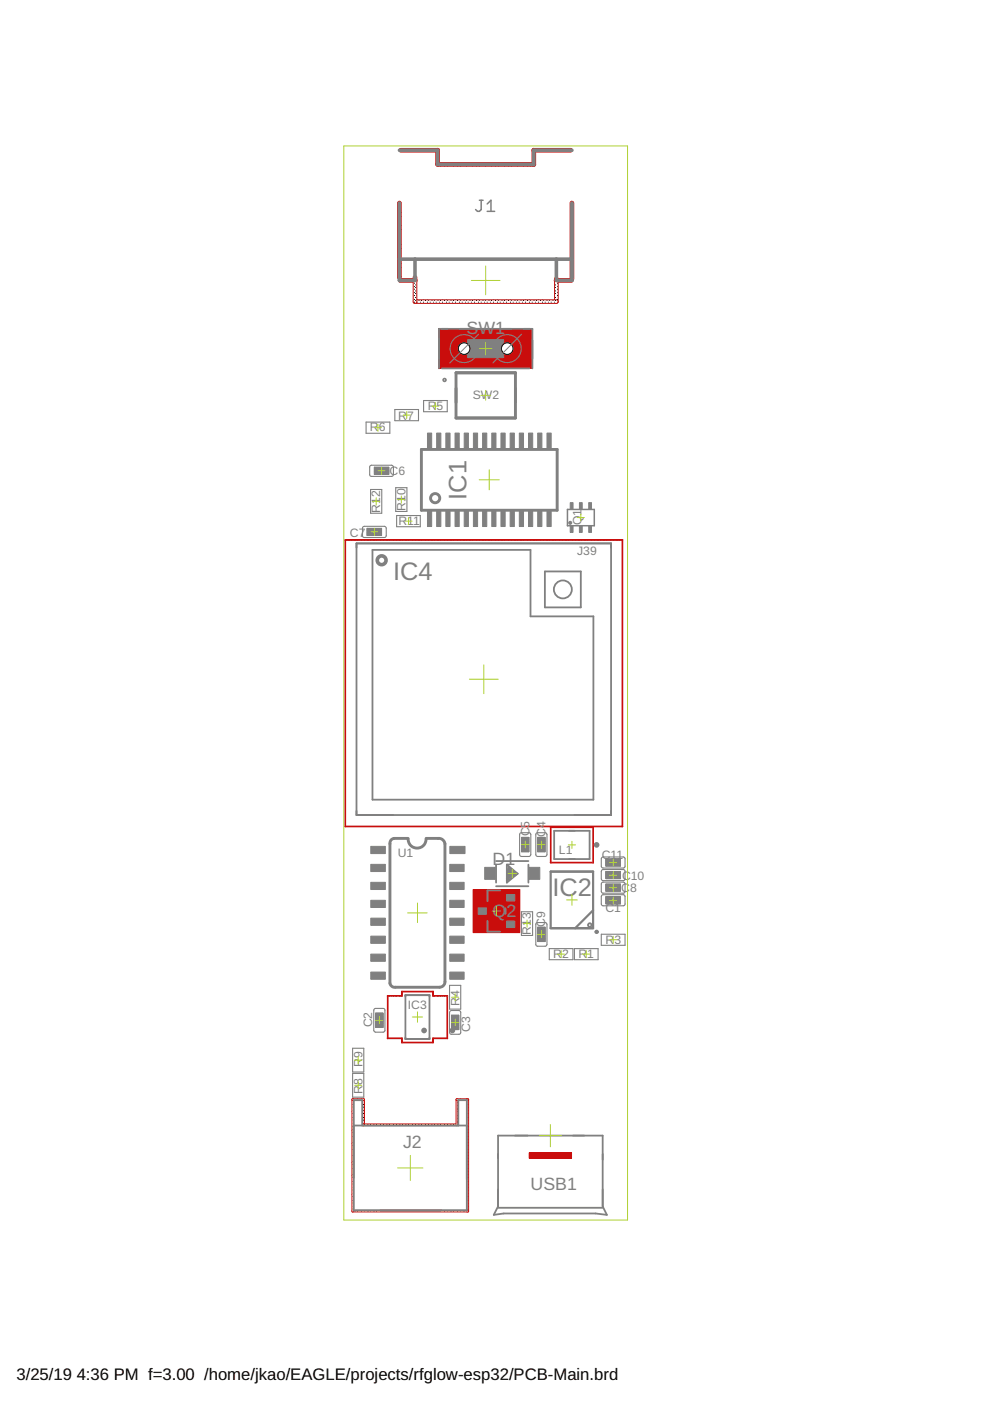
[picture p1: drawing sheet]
<svg xmlns="http://www.w3.org/2000/svg" width="210mm" height="297mm" viewBox="0 0 210 297" stroke-linecap="round" stroke-linejoin="round" font-family="sans-serif">
<g fill="#c90d0c" stroke="#c90d0c" stroke-width=".21">
<path d="M112.2 244.4h9v1.2h-9z"/>
<path d="M84.5 59.2l.3-.1h3.3l.3 .4-.3 .3h-3.3l-.3-.3z"/>
<path d="M117.6 59.2l.2-.1h3.4l.3 .4-.3 .3h-3.4l-.3-.3z"/>
<path d="M84.4 42.8l.4-.1 .3 .3v15.9l-.3 .3-.5-.3z"/>
<path d="M120.9 42.8l.4-.1 .3 .3v16.2l-.3 .3-.4-.3z"/>
<path d="M117.6 58.9l.4-.1 .3 .3v4.9l-.3 .3-.4-.3z"/>
<path d="M87.7 63.7l.2-.1h30.1l.3 .4-.3 .3h-30.1l-.3-.3z"/>
<path d="M87.7 58.6l.4-.1 .3 .3v5.2l-.3 .3-.5-.3z"/>
<path d="M84.7 31.6l.2-.1h8l.3 .4-.3 .3h-8l-.3-.3z"/>
<path d="M92.6 31.5h.3l.3 .3v3.1l-.3 .3-.5-.3v-3.1z"/>
<path d="M92.6 34.5h20.7l.3 .4-.3 .3h-20.6l-.3-.3z"/>
<path d="M112.9 31.6l.4-.1 .3 .3v3.1l-.3 .3-.5-.3z"/>
<path d="M112.9 31.6l.2-.1h8l.2 .4-.2 .3h-8l-.3-.3z"/>
<path d="M93.1 69.7h19.8v8.4h-19.8z"/>
<path d="M76.9 233h.2l.2 .1v5.4l-.2 .2-.2-.2z"/>
<path d="M76.9 238.4l20-.1 .2 .2-.2 .2h-19.9z"/>
<path d="M96.8 233l.3 .1v5.4l-.2 .2-.2-.2z"/>
<path d="M96.8 233h2.4l.2 .2-.2 .1h-2.4l-.1-.1z"/>
<path d="M99.1 233l.3 .1v23.7l-.2 .2-.2-.2z"/>
<path d="M74.6 256.7l24.6-.1 .2 .2-.2 .2h-24.4z"/>
<path d="M74.6 233h.2l.2 .1v23.7l-.2 .2-.2-.2z"/>
<path d="M74.6 233h2.5l.2 .2-.2 .1h-2.3z"/>
<path d="M116.7 182.8l9.1 .1-9.1 .1z"/>
<path d="M116.7 175.4h.1v7.6z"/>
<path d="M116.7 175.4h9.1z"/>
<path d="M125.7 175.4h.1v7.6z"/>
<path d="M85.2 221l6.7 .1z"/>
<path d="M91.7 220.1h.2l-.1 1z"/>
<path d="M91.7 220.1l3.2 .1z"/>
<path d="M94.8 211.1h.1v9.1z"/>
<path d="M91.7 211.1l3.2 .1z"/>
<path d="M91.7 210.2h.2l-.1 1z"/>
<path d="M85.2 210.2l6.7 .1z"/>
<path d="M85.2 210.2h.1v1z"/>
<path d="M82.2 211.1l3.1 .1h-3.1z"/>
<path d="M82.2 211.1v9.1z"/>
<path d="M82.1 220.1l3.2 .1z"/>
<path d="M85.2 220.1h.1v1z"/>
<path d="M73.1 114.4l58.9 .1z"/>
<path d="M131.9 114.4h.1v60.9z"/>
<path d="M73.1 175.2l58.9 .1z"/>
<path d="M73.1 114.4h.2l-.1 60.9z"/>
<path d="M100.3 188.6h9.9v9.1h-9.9z"/>
</g>
<g fill="none" stroke="#808080" stroke-width=".61">
<path d="M96.7 79h12.6v9.6h-12.6zM89.3 95.3h28.8v12.9h-28.8zM86.5 177.8h-3l-.5 .2-.3 .6v29.9l.4 .6 .4 .2h9.7l.7-.2 .4-.7v-29.5l-.2-.5-.4-.5-.8-.1M86.5 177.9a1.91 1.91 0 0 0 1.9 1.9 1.91 1.91 0 0 0 1.9-1.9M90.3 177.8h2.6"/>
<circle cx="94.3" cy="80.6" r=".17"/>
<circle cx="92.3" cy="105.6" r=".97"/>
<circle cx="126.5" cy="179.1" r=".3"/>
<circle cx="89.9" cy="218.5" r=".3"/>
<circle cx="95.9" cy="218.5" r=".3"/>
</g>
<g fill="none" stroke="#808080" stroke-width=".76">
<path d="M84.7 31.9h8.1v3h20.4v-3h8.1M84.7 54.9h36.6M84.7 43.1v16.4h3.3v-4.6M121.3 43.1v16.4h-3.3v-4.6"/>
<circle cx="80.9" cy="118.8" r=".93"/>
</g>
<g fill="none" stroke="#808080" stroke-width=".38">
<path d="M93.1 78.1v-8.4h19.8v8.4M93.7 78.1h18.6M75.6 115.2h54v57.6h-54zM79 116.6h33.5v14.1h13.3v38.8h-46.8zM115.5 121.2h7.6v7.6h-7.6zM117.5 176.1h7.5v6h-7.5zM103.4 195.2v2.3h2.6M105.2 182.6h6.8M105.2 187.9h6.8M105.2 183.3v3.8M106 188.8h-2.6v2.3M107.2 192.6v1.1"/>
<path d="M107.5 183.3l2.2 1.9-2.2 1.9zM108.2 185.2v-.4l-.4 .8 .8-.4-.8-.7v1.5l1.2-.8-1.2-1.1-.3 2.3 1.9-1.2-1.6-1.5-.3 3.1 2.2-1.6M112 183.3v3.8M86 211h5.1v9.3h-5.1zM75 238.6h24M76.8 238.6v-5.4h-1.8v23.4h24v-23.4h-1.8v5.4M105.6 240.8h22.2v15l.9 1.8-2.4-.3h-19.5l-2.1 .3 .9-1.8zM105.6 256.1h22.2"/>
<circle cx="119.3" cy="125" r="1.91"/>
<circle cx="125.1" cy="196.1" r=".38"/>
</g>
<g fill="#808080" stroke="#808080" stroke-width=".21">
<path d="M99.2 72h7.6v3.8h-7.6z"/>
<path d="M90.6 108.4h.9v3.2h-.9z"/>
<path d="M92.6 108.4h.9v3.2h-.9z"/>
<path d="M94.5 108.4h.9v3.2h-.9z"/>
<path d="M96.5 108.4h.9v3.2h-.9z"/>
<path d="M98.4 108.4h.9v3.2h-.9z"/>
<path d="M100.4 108.4h.9v3.2h-.9z"/>
<path d="M102.3 108.4h.9v3.2h-.9z"/>
<path d="M104.3 108.4h.9v3.2h-.9z"/>
<path d="M106.2 108.4h.9v3.2h-.9z"/>
<path d="M108.2 108.4h.9v3.2h-.9z"/>
<path d="M110.1 108.4h.9v3.2h-.9z"/>
<path d="M112.1 108.4h.8v3.2h-.8z"/>
<path d="M114 108.4h.9v3.2h-.9z"/>
<path d="M116 108.4h.9v3.2h-.9z"/>
<path d="M116 91.8h.9v3.2h-.9z"/>
<path d="M114 91.8h.9v3.2h-.9z"/>
<path d="M112.1 91.8h.8v3.2h-.8z"/>
<path d="M110.1 91.8h.9v3.2h-.9z"/>
<path d="M108.2 91.8h.9v3.2h-.9z"/>
<path d="M106.2 91.8h.9v3.2h-.9z"/>
<path d="M104.3 91.8h.9v3.2h-.9z"/>
<path d="M102.3 91.8h.9v3.2h-.9z"/>
<path d="M100.4 91.8h.9v3.2h-.9z"/>
<path d="M98.4 91.8h.9v3.2h-.9z"/>
<path d="M96.5 91.8h.9v3.2h-.9z"/>
<path d="M94.5 91.8h.9v3.2h-.9z"/>
<path d="M92.6 91.8h.9v3.2h-.9z"/>
<path d="M90.6 91.8h.9v3.2h-.9z"/>
<path d="M120.9 111.4h.6v1.5h-.6z"/>
<path d="M122.9 111.4h.5v1.5h-.5z"/>
<path d="M124.8 111.4h.6v1.5h-.6z"/>
<path d="M124.8 106.6h.6v1.4h-.6z"/>
<path d="M122.9 106.6h.5v1.4h-.5z"/>
<path d="M120.9 106.6h.6v1.4h-.6z"/>
<path d="M78.6 179.5h3.1v1.5h-3.1z"/>
<path d="M78.6 183.3h3.1v1.5h-3.1z"/>
<path d="M78.6 187.1h3.1v1.5h-3.1z"/>
<path d="M78.6 190.9h3.1v1.5h-3.1z"/>
<path d="M78.6 194.7h3.1v1.5h-3.1z"/>
<path d="M78.6 198.5h3.1v1.5h-3.1z"/>
<path d="M78.6 202.3h3.1v1.5h-3.1z"/>
<path d="M78.6 206.1h3.1v1.5h-3.1z"/>
<path d="M95.4 179.5h3.2v1.5h-3.2z"/>
<path d="M95.4 183.3h3v1.5h-3z"/>
<path d="M95.4 187.1h3v1.5h-3z"/>
<path d="M95.4 190.9h3v1.5h-3z"/>
<path d="M95.4 194.7h3v1.5h-3z"/>
<path d="M95.4 198.5h3v1.5h-3z"/>
<path d="M95.4 202.3h3v1.5h-3z"/>
<path d="M95.4 206.1h3v1.5h-3z"/>
<path d="M112.2 183.9h2.2v2.5h-2.2z"/>
<path d="M102.8 183.9h2.2v2.5h-2.2z"/>
<path d="M101.4 192.5h1.7v1.3h-1.7z"/>
<path d="M107.4 189.7h1.7v1.3h-1.7z"/>
<path d="M107.4 195.3h1.7v1.4h-1.7z"/>
</g>
<g fill="none" stroke="#808080" stroke-width=".23">
<path d="M77.6 89.5h5.1v2.4h-5.1zM78.5 98.8l.3-.2 4.4 .1 .2 .3v1.8l-.4 .2h-4.4l-.2-.4zM83.7 86.8h5v2.4h-5zM89.8 84.9h5v2.4h-5zM77 111.7l.2-.1h4.5l.2 .4v1.7l-.4 .3-4.4-.1-.2-.3zM78.6 103.8h2.3v5h-2.3zM83.9 103.4h2.4v5h-2.4zM84.1 109.3h5v2.4h-5zM110.3 176.7l1.9-.1 .3 .2v4.4l-.2 .3-1.7 .1-.4-.3zM113.7 176.7l1.9-.1 .3 .2 .1 4.4-.3 .3-1.7 .1-.4-.3zM110.6 193.3h2.3v5h-2.3zM113.7 195.7l1.9-.1 .3 .2 .1 4.4-.3 .4h-1.7l-.4-.2z"/>
<path d="M127.5 198.1h5v2.3h-5zM127.6 189.8l4.7-.1 .2 .4v1.7l-.4 .2h-4.4l-.2-.3v-1.6zM127.6 187.1l4.7-.1 .2 .4v1.7l-.4 .3h-4.4l-.2-.4v-1.6zM127.6 184.5l4.7-.1 .2 .3v1.8l-.4 .2h-4.4l-.2-.4v-1.6zM127.6 181.8l4.7-.1 .2 .4v1.7l-.4 .2h-4.4l-.2-.3v-1.6zM79.4 213.9l1.8-.1 .4 .2v4.5l-.2 .3h-1.8l-.3-.2-.1-4.4zM95.3 208.9h2.4v5.1h-2.4zM95.4 214.4l.3-.2h1.6l.4 .3v4.4l-.2 .4h-1.8l-.3-.2-.1-4.5zM116.5 201.1h5v2.4h-5zM121.8 201.1h5v2.4h-5zM74.8 222.2h2.3v5.1h-2.3zM74.8 227.6h2.3v5h-2.3z"/>
</g>
<path d="M101.6 42.5h.8M102 42.5v1.9l-.4 .4h-.4l-.4-.4M103.3 44.8h1.6M103.3 43.2l.8-.7v2.3M120.3 108h5.7v3.5h-5.7z" fill="none" stroke="#808080" stroke-width=".32"/>
<circle cx="120.9" cy="110.8" r=".32" fill="#808080" stroke="#808080" stroke-width=".21"/>
<g fill="none" stroke="#808080" stroke-width=".47">
<path d="M116.8 184.8h9M116.8 184.8h9v12h-9zM125.8 193l-3.9 3.8"/>
<circle cx="126.5" cy="197.6" r=".24"/>
</g>
<g fill="none" stroke="#808080" stroke-width=".21">
<path d="M79.4 99.1h3v1.5h-3zM79.4 100h3M79.4 99.9h3M79.4 99.8h3M79.4 99.7h3M79.4 99.6h3M79.4 99.5h3M79.4 99.4h3M79.4 99.3h3M79.4 99.2h3M79.4 99.1h3M77.9 112h3v1.5h-3z"/>
<path d="M77.9 113.5h3M77.9 113.4h3M77.9 113.3h3M77.9 113.2h3M77.9 113.1h3M77.9 113h3M77.9 112.9h3M77.9 112.8h3M77.9 112.7h3M77.9 112.6h3M77.9 112.5h3M77.9 112.4h3"/>
<path d="M77.9 112.3h3M77.9 112.2h3M77.9 112.1h3M79.4 100.5h3M79.4 100.4h3M79.4 100.3h3M79.4 100.2h3M79.4 100.1h3M110.6 177.5h1.5v3.1h-1.5zM110.6 179.9h1.5M110.6 179.8h1.5M110.6 179.7h1.5"/>
<path d="M110.6 179.6h1.5M110.6 179.5h1.5M110.6 179.4h1.5M110.6 179.3h1.5M110.6 179.2h1.5M110.6 179.1h1.5M110.6 179h1.5M110.6 178.9h1.5M110.6 178.8h1.5M110.6 178.7h1.5M110.6 178.6h1.5M110.6 178.5h1.5"/>
<path d="M110.6 178.4h1.5M110.6 178.3h1.5M110.6 178.2h1.5M110.6 178.1h1.5M110.6 178h1.5M110.6 177.9h1.5M110.6 177.8h1.5M110.6 177.7h1.5M110.6 177.6h1.5M114 177.5h1.5v3.1h-1.5zM114 179.9h1.5M114 179.8h1.5"/>
<path d="M114 179.7h1.5M114 179.6h1.5M114 179.5h1.5M114 179.4h1.5M114 179.3h1.5M114 179.2h1.5M114 179.1h1.5M114 179h1.5M114 178.9h1.5M114 178.8h1.5M114 178.7h1.5M114 178.6h1.5"/>
<path d="M114 178.5h1.5M114 178.4h1.5M114 178.3h1.5M114 178.2h1.5M114 178.1h1.5M114 178h1.5M114 177.9h1.5M114 177.8h1.5M114 177.7h1.5M114 177.6h1.5M110.6 180.5h1.5M110.6 180.4h1.5"/>
<path d="M110.6 180.3h1.5M110.6 180.2h1.5M110.6 180.1h1.5M110.6 180h1.5M114 180.5h1.5M114 180.4h1.5M114 180.3h1.5M114 180.2h1.5M114 180.1h1.5M114 180h1.5M114 196.6h1.5v3h-1.5zM114 199.6h1.5"/>
<path d="M114 199.5h1.5M114 199.4h1.5M114 199.3h1.5M114 199.2h1.5M114 199.1h1.5M114 199h1.5M114 198.9h1.5M114 198.8h1.5M114 198.7h1.5M114 198.6h1.5M114 198.5h1.5M114 198.4h1.5"/>
<path d="M114 198.3h1.5M114 198.2h1.5M114 198.1h1.5M114 198h1.5M114 197.8h1.5M114 197.7h1.5M114 197.6h1.5M114 197.5h1.5M114 197.4h1.5M114 197.3h1.5M114 197.2h1.5M114 197.1h1.5"/>
<path d="M114 197h1.5M114 196.9h1.5M114 196.8h1.5M114 196.7h1.5M128.5 190.1h3v1.5h-3zM128.5 182.1h3v1.5h-3zM128.5 184.8h3v1.5h-3zM128.5 187.5h3v1.5h-3zM128.5 191.5h3M128.5 191.4h3M128.5 191.3h3M128.5 191.2h3"/>
<path d="M128.5 191.1h3M128.5 191h3M128.5 190.9h3M128.5 190.8h3M128.5 190.7h3M128.5 190.6h3M128.5 190.5h3M128.5 190.4h3M128.5 190.3h3M128.5 190.2h3M128.5 188.9h3M128.5 188.8h3"/>
<path d="M128.5 188.7h3M128.5 188.6h3M128.5 188.5h3M128.5 188.4h3M128.5 188.3h3M128.5 188.2h3M128.5 188.1h3M128.5 188h3M128.5 187.9h3M128.5 187.8h3M128.5 187.7h3M128.5 187.6h3"/>
<path d="M128.5 187.5h3M128.5 186.3h3M128.5 186.2h3M128.5 186.1h3M128.5 186h3M128.5 185.9h3M128.5 185.8h3M128.5 185.7h3M128.5 185.6h3M128.5 185.5h3M128.5 185.4h3M128.5 185.3h3"/>
<path d="M128.5 185.2h3M128.5 185.1h3M128.5 185h3M128.5 184.9h3M128.5 184.8h3M128.5 183.6h3M128.5 183.5h3M128.5 183.4h3M128.5 183.3h3M128.5 183.2h3M128.5 183.1h3M128.5 183h3"/>
<path d="M128.5 182.9h3M128.5 182.8h3M128.5 182.7h3M128.5 182.6h3M128.5 182.5h3M128.5 182.4h3M128.5 182.3h3M128.5 182.2h3M79.7 214.8h1.5v3h-1.5zM79.7 217.8h1.5M79.7 217.7h1.5M79.7 217.6h1.5"/>
<path d="M79.7 217.5h1.5M79.7 217.4h1.5M79.7 217.3h1.5M79.7 217.2h1.5M79.7 217.1h1.5M79.7 217h1.5M79.7 216.9h1.5M79.7 216.8h1.5M79.7 216.7h1.5M79.7 216.6h1.5M79.7 216.5h1.5M79.7 216.4h1.5"/>
<path d="M79.7 216.3h1.5M79.7 216.2h1.5M79.7 216.1h1.5M79.7 216h1.5M79.7 215.9h1.5M79.7 215.8h1.5M79.7 215.7h1.5M79.7 215.6h1.5M79.7 215.5h1.5M79.7 215.4h1.5M79.7 215.3h1.5M79.7 215.2h1.5"/>
<path d="M79.7 215.1h1.5M79.7 215h1.5M79.7 214.9h1.5M79.7 214.8h1.5M95.7 217.8h1.6M95.7 217.7h1.6M95.7 217.6h1.6M95.7 217.5h1.6M95.7 217.4h1.6M95.7 217.3h1.6M95.7 217.2h1.6M95.7 217.1h1.6"/>
<path d="M95.7 217h1.6M95.7 216.9h1.6M95.7 216.8h1.6M95.7 216.7h1.6M95.7 216.6h1.6M95.7 216.5h1.6M95.7 216.4h1.6M95.7 216.3h1.6M95.7 216.2h1.6M95.7 216.1h1.6M95.7 216h1.6M95.7 215.9h1.6"/>
<path d="M95.7 215.8h1.6M95.7 215.7h1.6M95.7 215.6h1.6M95.7 215.5h1.6M95.7 215.4h1.6M95.7 215.3h1.6M95.7 215.2h1.6v3.1h-1.6zM95.7 218.2h1.6M95.7 218.1h1.6M95.7 218h1.6M95.7 217.9h1.6"/>
</g>
<g fill="none" stroke="#afd134" stroke-width=".21">
<path d="M72.9 30.9h60.2v227.8h-60.2zM99.9 59.5h6.1M103 56.4v6.1M101.6 73.9h2.7M103 72.6v2.7M79.4 90.7h1.5M80.1 89.9v1.5M80.1 99.8h1.6M80.9 99.1v1.5M85.5 88h1.5M86.2 87.2v1.6M91.5 86.1h1.6"/>
<path d="M92.3 85.3v1.6M101.9 83.8h2.1M103 82.8v2.1M103.7 99.6v4.3M78.6 112.8h1.5M79 106.3h1.5M79.4 112v1.5M79.8 105.5v1.6M84.3 105.9h1.6M85.1 105.2v1.5M85.9 110.5h1.5M86.6 109.7v1.6"/>
<path d="M101.6 101.7h4.3M122.4 109.7h1.5M123.1 109v1.5M99.5 144h6.1M102.6 141v6.1M110.6 179.1h1.5M111.4 178.3v1.5M114 179.1h1.5M114.8 178.3v1.5M120.5 179.1h1.5M121.3 178.4v1.5M86.4 193.5h4.2"/>
<path d="M88.5 191.5v4.1M104.4 193.2h1.8M105.3 192.2v1.9M107.7 185.2h1.8M108.6 184.3v1.9M111 195.8h1.5M111.7 195.1v1.5M114 198.1h1.5M114.8 197.3v1.6M120.1 190.8h2.3M121.3 189.7v2.2M129.2 199.2h1.6"/>
<path d="M129.2 190.9h1.6M129.2 188.2h1.6M129.2 185.5h1.6M129.2 182.9h1.6M130 182.1v1.5M130 184.8v1.5M130 187.5v1.5M130 190.1v1.5M130 198.5v1.5M79.7 216.3h1.5M80.4 215.6v1.5M87.4 215.6h2.2"/>
<path d="M88.5 214.5v2.2M95.7 216.8h1.6M95.7 211.4h1.6M96.5 210.7v1.5M96.5 216v1.5M118.2 202.3h1.5M119 201.5v1.6M123.5 202.3h1.6M124.3 201.5v1.6M75.2 230.1h1.5M75.2 224.8h1.5M75.9 224v1.5"/>
<path d="M75.9 229.3v1.6M116.7 238.4v4.7M84.3 247.6h5.4M87 245v5.3M114.3 240.8h4.7"/>
<circle cx="107.5" cy="73.9" r="1.23"/>
</g>
<circle cx="107.5" cy="73.9" r="1.23" fill="#fff" stroke="#000" stroke-width=".21"/>
<circle cx="98.4" cy="73.9" r="1.23" fill="none" stroke="#afd134" stroke-width=".21"/>
<circle cx="98.4" cy="73.9" r="1.23" fill="#fff" stroke="#000" stroke-width=".21"/>
<g fill="none" stroke="#808080" stroke-width=".21">
<path d="M101.5 70.9l-6.1 6.1M110.6 70.9l-6.1 6.1"/>
<circle cx="98.4" cy="73.9" r="2.96"/>
<circle cx="107.5" cy="73.9" r="2.96"/>
</g>
<g font-size="5.4" fill="#808080">
<text x="98.9" y="106" transform="rotate(-90 98.9 106)">IC1</text>
<text x="83.3" y="123">IC4</text>
<text x="117.1" y="189.9">IC</text>
<text x="122.5" y="189.9">2</text>
</g>
<g font-size="3.8" fill="#808080">
<text x="98.9" y="70.7">SW1</text>
<text x="104.4" y="183.3">D1</text>
<text x="104.4" y="194.4">Q2</text>
<text x="85.5" y="243.4">J2</text>
<text x="112.5" y="252.2">USB1</text>
</g>
<g font-size="3.5">
<text x="3.5" y="292.5">3/25/19</text>
<text x="16.3" y="292.5">4:36 PM f=3.00 /home/jkao/EAGLE/projects/rfglow-esp32/PCB-Main.brd</text>
</g>
<g font-size="2.6" fill="#808080">
<text x="84.4" y="89">R7</text>
<text x="90.7" y="87">R5</text>
<text x="100.2" y="84.6">SW2</text>
<text x="78.4" y="91.4">R6</text>
<text x="82.6" y="100.7">C6</text>
<text x="74.2" y="113.8">C7</text>
<text x="80.6" y="108.7" transform="rotate(-90 80.6 108.7)">R12</text>
<text x="84.5" y="111.3">R11</text>
<text x="86" y="108.3" transform="rotate(-90 86 108.3)">R10</text>
<text x="123.3" y="111.4" transform="rotate(-90 123.3 111.4)">Q1</text>
<text x="122.4" y="117.7">J39</text>
<text x="112.3" y="177.3" transform="rotate(-90 112.3 177.3)">C5</text>
<text x="115.7" y="177.4" transform="rotate(-90 115.7 177.4)">C4</text>
<text x="84.3" y="181.7">U1</text>
<text x="118.5" y="181">L1</text>
<text x="127.6" y="182.2">C11</text>
<text x="131.7" y="189">C</text>
<text x="131.9" y="186.6">C</text>
<text x="133.6" y="189">8</text>
<text x="133.8" y="186.6">10</text>
<text x="115.6" y="196.6" transform="rotate(-90 115.6 196.6)">C9</text>
<text x="128.4" y="193.5">C1</text>
<text x="112.6" y="198.2" transform="rotate(-90 112.6 198.2)">R13</text>
<text x="117.3" y="203.2">R2</text>
<text x="122.6" y="203.2">R1</text>
<text x="128.4" y="200.1">R3</text>
<text x="86.5" y="213.8">IC3</text>
<text x="97.4" y="213.2" transform="rotate(-90 97.4 213.2)">R4</text>
<text x="78.9" y="217.8" transform="rotate(-90 78.9 217.8)">C2</text>
<text x="99.7" y="218.9" transform="rotate(-90 99.7 218.9)">C3</text>
<text x="76.9" y="226.2" transform="rotate(-90 76.9 226.2)">R9</text>
<text x="76.9" y="231.9" transform="rotate(-90 76.9 231.9)">R8</text>
</g>
</svg>
